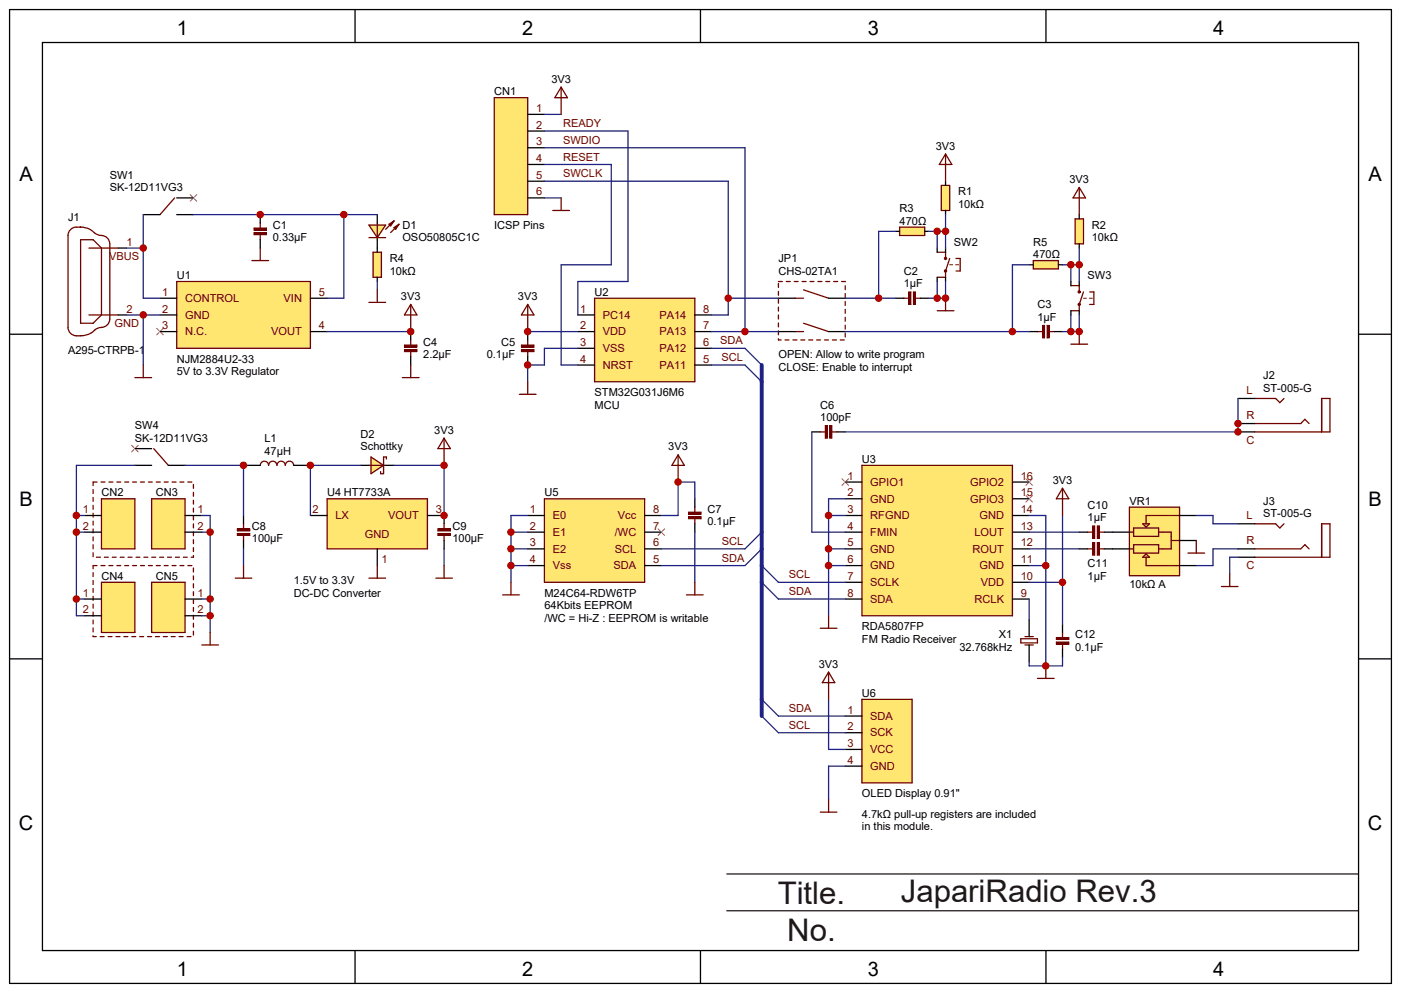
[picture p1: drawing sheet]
<svg xmlns="http://www.w3.org/2000/svg" width="415mm" height="294mm" viewBox="0 0 415 294" stroke-linecap="round" stroke-linejoin="round" font-family="sans-serif">
<path d="M2.8 2.8h409.4v288.5h-409.4zM12.6 12.6h389.8v269h-389.8zM105.2 2.8v9.8M207.5 2.8v9.8M309.8 2.8v9.8M2.8 99h9.8M402.4 99h9.8M2.8 195.2h9.8M402.4 195.2h9.8M105.2 281.6v9.7M207.5 281.6v9.7M309.8 281.6v9.7" fill="none" stroke="#000" stroke-width=".38"/>
<path d="M215.3 258.9h187M215.3 269.8h187" fill="none" stroke="#231916" stroke-width=".38"/>
<g fill="none" stroke="#6e0000" stroke-width=".38">
<path d="M230.6 83.4h1.2M230.6 84v1.2M230.6 86.3v1.2M230.6 88.6v1.2M230.6 91v1.2M230.6 93.3v1.2M230.6 95.7v1.1M230.6 98v1.2M232.9 83.4h1.2M235.3 83.4h1.1M237.6 83.4h1.2M239.9 83.4h1.2"/>
<path d="M242.3 83.4h1.2M244.6 83.4h1.2M247 83.4h1.1M249.3 83.4l1.1 .1M250.4 84.6v1.2M250.4 87v1.1M250.4 89.3v1.2M250.4 91.7v1.1M250.4 94v1.2M250.4 96.3v1.2M250.4 98.7v1.1M230.6 100.4v.3h.8"/>
<path d="M232.6 100.7h1.1M234.9 100.7h1.2M237.2 100.7h1.2M239.6 100.7h1.2M241.9 100.7h1.2M244.2 100.7h1.2M246.6 100.7h1.2M248.9 100.7h1.2M27.6 145v1.2M27.6 147.4v1.1M27.6 149.7v1.2M27.6 152v1.2"/>
<path d="M27.6 154.4v1.2M27.6 156.7v1.2M27.6 159.1v1.1M28.7 142.8h-1.1v1M29.9 142.8h1.2M32.3 142.8h1.1M34.6 142.8h1.2M36.9 142.8h1.2M39.3 142.8h1.1M41.6 142.8h1.2M44 142.8h1.1M46.3 142.8h1.2"/>
<path d="M48.6 142.8h1.2M51 142.8h1.2M53.3 142.8h1.2M55.6 142.8h1.2M57.3 143.5v1.2M57.3 145.8v1.2M57.3 148.2v1.2M57.3 150.5v1.2M57.3 152.9v1.1M57.3 155.2v1.2M57.3 157.5v1.2M57.3 159.9v1.2"/>
<path d="M27.6 161.4v1.2M27.6 163.7v1.2M27.6 169.7v1.1M27.6 172v1.2M27.6 174.3v1.2M27.6 176.7v1.1M27.6 179v1.2M28.6 165.1h1.1M28.7 167.6h-1.1v.9M29.9 167.6h1.2M30.9 165.1h1.2M32.3 167.6h1.1"/>
<path d="M33.3 165.1h1.1M34.6 167.6h1.2M35.6 165.1h1.2M36.9 167.6h1.2M37.9 165.1h1.2M39.3 167.6h1.1M40.3 165.1h1.1M41.6 167.6h1.2M42.6 165.1h1.2M44 167.6h1.1M45 165.1h1.1M46.3 167.6h1.2"/>
<path d="M47.3 165.1h1.2M48.6 167.6h1.2M49.6 165.1h1.2M51 167.6h1.2M52 165.1h1.1M53.3 167.6h1.2M54.3 165.1h1.2M55.6 167.6h1.2M57.3 162.2v1.2M57.3 164.6v.5h-.7M57.3 168.3v1.1M57.3 170.6v1.2"/>
<path d="M57.3 172.9v1.2M57.3 175.3v1.1M57.3 177.6v1.2M57.3 180v1.1M27.6 181.3v1.2M27.6 183.7v1.1M27.6 186v1.2M27.6 188.4v.2h.9M29.7 188.6h1.1M32 188.6h1.2M34.4 188.6h1.1M36.7 188.6h1.2"/>
<path d="M39 188.6h1.2M41.4 188.6h1.1M43.7 188.6h1.2M46.1 188.6h1.1M48.4 188.6h1.2M50.7 188.6h1.2M53.1 188.6h1.2M55.4 188.6h1.2M57.3 182.3v1.2M57.3 184.6v1.2M57.3 187v1.2"/>
</g>
<path d="M52.3 83.4h39.6v19.8h-39.6z" fill="#fee670"/>
<path d="M52.3 83.4h39.6v19.8h-39.6z" fill="none" stroke="#6e0000" stroke-width=".38"/>
<path d="M47.4 93.3h4.9M47.4 88.4h4.9M47.4 98.2h4.9M91.9 88.4h5M91.9 98.2h5" fill="none" stroke="#000" stroke-width=".38"/>
<path d="M46.4 97.3l.7 .7M47.1 98.5l-.7 .7M47.7 98.5l.7 .7M48.4 97.3l-.7 .7" fill="none" stroke="#e4007f" stroke-width=".3"/>
<path d="M255.3 137.9h44.6v44.5h-44.6z" fill="#fee670"/>
<path d="M255.3 137.9h44.6v44.5h-44.6zM302.4 189.2h4.9v1.3h-4.9zM303.6 191.1h2.5M303.6 188.6h2.5" fill="none" stroke="#6e0000" stroke-width=".38"/>
<g fill="none" stroke="#000" stroke-width=".38">
<path d="M250.4 152.7h4.9M250.4 147.8h4.9M250.4 142.8h4.9M250.4 157.6h4.9M299.9 152.7h5M299.9 147.8h5M299.9 142.8h5M299.9 157.6h5M250.4 172.5h4.9M250.4 177.5h4.9M250.4 167.6h4.9M250.4 162.6h4.9"/>
<path d="M299.9 172.5h5M299.9 177.5h5M299.9 167.6h5M299.9 162.6h5M304.9 183.6v5M304.9 191.1v4.9"/>
</g>
<path d="M249.4 141.8l.7 .7M250.1 143.1l-.7 .7M250.7 143.1l.7 .7M251.4 141.8l-.7 .7M303.9 146.8l.7 .7M303.9 141.8l.7 .7M304.6 148l-.7 .7M304.6 143.1l-.7 .7M305.1 148l.7 .7M305.1 143.1l.7 .7M305.8 146.8l-.7 .7M305.8 141.8l-.7 .7" fill="none" stroke="#e4007f" stroke-width=".3"/>
<path d="M255.3 207.2h14.9v24.7h-14.9z" fill="#fee670"/>
<path d="M255.3 207.2h14.9v24.7h-14.9z" fill="none" stroke="#6e0000" stroke-width=".38"/>
<path d="M250.4 212.1h4.9M250.4 217.1h4.9M250.4 227h4.9M250.4 222h4.9" fill="none" stroke="#000" stroke-width=".38"/>
<path d="M161.3 147.8h29.6v24.7h-29.6z" fill="#fee670"/>
<path d="M161.3 147.8h29.7v24.7h-29.7z" fill="none" stroke="#6e0000" stroke-width=".38"/>
<path d="M156.3 152.7h5M156.3 157.6h5M191 152.7h4.9M191 157.6h4.9M156.3 167.6h5M156.3 162.6h5M191 167.6h4.9M191 162.6h4.9" fill="none" stroke="#000" stroke-width=".38"/>
<path d="M194.9 156.7l.7 .7M195.6 157.9l-.7 .7M196.2 157.9l.7 .7M196.9 156.7l-.7 .7" fill="none" stroke="#e4007f" stroke-width=".3"/>
<path d="M334.6 150.2h14.8v20.3h-14.8z" fill="#fee670"/>
<path d="M334.6 150.2h14.8v20.3h-14.8z" fill="none" stroke="#6e0000" stroke-width=".38"/>
<path d="M335.8 156.4h7.4v2.5h-7.4z" fill="#fee670"/>
<path d="M335.8 156.4h7.4v2.5h-7.4z" fill="none" stroke="#6e0000" stroke-width=".38"/>
<path d="M335.8 161.4h7.4v2.4h-7.4z" fill="#fee670"/>
<path d="M335.8 161.4h7.4v2.5h-7.4z" fill="none" stroke="#6e0000" stroke-width=".38"/>
<path d="M338.5 155.2h2l-1 1z" fill="#fee670"/>
<path d="M338.5 155.2h2l-1 1z" fill="none" stroke="#6e0000" stroke-width=".38"/>
<path d="M338.5 165.1l1-1 1 1z" fill="#fee670"/>
<path d="M334.6 157.6h1.2M343.2 157.6h3.7v5h-3.7M349.4 152.7h-9.9v2.5M334.6 162.6h1.2M338.5 165.1l1-1 1 1zM339.5 165.1v2.5h9.9M346.9 160.1h2.5" fill="none" stroke="#6e0000" stroke-width=".38"/>
<path d="M329.6 157.6h5M349.4 152.7h5M329.6 162.6h5M349.4 167.6h5M349.4 160.1h5" fill="none" stroke="#000" stroke-width=".38"/>
<path d="M323.7 160.8h.6v3.7h-.6z" fill-rule="evenodd" fill="#6e0000"/>
<path d="M323.7 160.8h.6v3.7h-.6z" fill="none" stroke="#6e0000" stroke-width=".3"/>
<path d="M325 160.8h.6v3.7h-.6z" fill-rule="evenodd" fill="#6e0000"/>
<path d="M325 160.8h.6v3.7h-.6z" fill="none" stroke="#6e0000" stroke-width=".3"/>
<path d="M322.2 162.6h1.8M325.3 162.6h1.8" fill="none" stroke="#6e0000" stroke-width=".38"/>
<path d="M319.7 162.6h2.5M327.1 162.6h2.5" fill="none" stroke="#000" stroke-width=".38"/>
<path d="M323.7 155.8h.6v3.7h-.6z" fill-rule="evenodd" fill="#6e0000"/>
<path d="M323.7 155.8h.6v3.7h-.6z" fill="none" stroke="#6e0000" stroke-width=".3"/>
<path d="M325 155.8h.6v3.7h-.6z" fill-rule="evenodd" fill="#6e0000"/>
<path d="M325 155.8h.6v3.7h-.6z" fill="none" stroke="#6e0000" stroke-width=".3"/>
<path d="M322.2 157.6h1.8M325.3 157.6h1.8" fill="none" stroke="#6e0000" stroke-width=".38"/>
<path d="M319.7 157.6h2.5M327.1 157.6h2.5" fill="none" stroke="#000" stroke-width=".38"/>
<path d="M312.9 190.2h3.7v.6h-3.7z" fill-rule="evenodd" fill="#6e0000"/>
<path d="M312.9 190.2h3.7v.6h-3.7z" fill="none" stroke="#6e0000" stroke-width=".3"/>
<path d="M312.9 188.8h3.7v.7h-3.7z" fill-rule="evenodd" fill="#6e0000"/>
<path d="M312.9 188.8h3.7v.7h-3.7z" fill="none" stroke="#6e0000" stroke-width=".3"/>
<path d="M314.7 187.4v1.8M314.7 190.5v1.8" fill="none" stroke="#6e0000" stroke-width=".38"/>
<path d="M314.7 184.9v2.5M314.7 192.3v2.5" fill="none" stroke="#000" stroke-width=".38"/>
<path d="M204 153.1h3.7v.6h-3.7z" fill-rule="evenodd" fill="#6e0000"/>
<path d="M204 153.1h3.7v.6h-3.7z" fill="none" stroke="#6e0000" stroke-width=".3"/>
<path d="M204 151.7h3.7v.6h-3.7z" fill-rule="evenodd" fill="#6e0000"/>
<path d="M204 151.7h3.7v.6h-3.7z" fill="none" stroke="#6e0000" stroke-width=".3"/>
<path d="M205.8 150.2v1.9M205.8 153.3v1.9" fill="none" stroke="#6e0000" stroke-width=".38"/>
<path d="M205.8 147.8v2.4M205.8 155.2v2.4" fill="none" stroke="#000" stroke-width=".38"/>
<path d="M75.2 68.9h3.8v.6h-3.8z" fill-rule="evenodd" fill="#6e0000"/>
<path d="M75.2 68.9h3.8v.6h-3.8z" fill="none" stroke="#6e0000" stroke-width=".3"/>
<path d="M75.2 67.5h3.8v.7h-3.8z" fill-rule="evenodd" fill="#6e0000"/>
<path d="M75.2 67.5h3.8v.7h-3.8z" fill="none" stroke="#6e0000" stroke-width=".3"/>
<path d="M77.1 66.1v1.8M77.1 69.2v1.8" fill="none" stroke="#6e0000" stroke-width=".38"/>
<path d="M77.1 63.6v2.5M77.1 71v2.5" fill="none" stroke="#000" stroke-width=".38"/>
<path d="M119.8 103.6h3.7v.6h-3.7z" fill-rule="evenodd" fill="#6e0000"/>
<path d="M119.8 103.6h3.7v.6h-3.7z" fill="none" stroke="#6e0000" stroke-width=".3"/>
<path d="M119.8 102.2h3.7v.6h-3.7z" fill-rule="evenodd" fill="#6e0000"/>
<path d="M119.8 102.2h3.7v.6h-3.7z" fill="none" stroke="#6e0000" stroke-width=".3"/>
<path d="M121.7 100.7v1.9M121.7 103.8v1.9" fill="none" stroke="#6e0000" stroke-width=".38"/>
<path d="M121.7 98.2v2.5M121.7 105.7v2.4" fill="none" stroke="#000" stroke-width=".38"/>
<path d="M244.5 126.1h.6v3.7h-.6z" fill-rule="evenodd" fill="#6e0000"/>
<path d="M244.5 126.1h.6v3.7h-.6z" fill="none" stroke="#6e0000" stroke-width=".3"/>
<path d="M245.8 126.1h.6v3.7h-.6z" fill-rule="evenodd" fill="#6e0000"/>
<path d="M245.8 126.1h.6v3.7h-.6z" fill="none" stroke="#6e0000" stroke-width=".3"/>
<path d="M243 128h1.8M246.1 128h1.8" fill="none" stroke="#6e0000" stroke-width=".38"/>
<path d="M240.5 128h2.5M247.9 128h2.5" fill="none" stroke="#000" stroke-width=".38"/>
<path d="M176.1 88.4h29.7v24.7h-29.7z" fill="#fee670"/>
<path d="M176.1 88.4h29.7v24.7h-29.7z" fill="none" stroke="#6e0000" stroke-width=".38"/>
<path d="M171.2 93.3h4.9M171.2 98.2h4.9M205.8 93.3h5M205.8 98.2h5M171.2 108.1h4.9M171.2 103.2h4.9M205.8 108.1h5M205.8 103.2h5" fill="none" stroke="#000" stroke-width=".38"/>
<path d="M154.5 103.6h3.7v.6h-3.7z" fill-rule="evenodd" fill="#6e0000"/>
<path d="M154.5 103.6h3.7v.6h-3.7z" fill="none" stroke="#6e0000" stroke-width=".3"/>
<path d="M154.5 102.2h3.7v.6h-3.7z" fill-rule="evenodd" fill="#6e0000"/>
<path d="M154.5 102.2h3.7v.6h-3.7z" fill="none" stroke="#6e0000" stroke-width=".3"/>
<path d="M156.3 100.7v1.9M156.3 103.8v1.9" fill="none" stroke="#6e0000" stroke-width=".38"/>
<path d="M156.3 98.2v2.5M156.3 105.7v2.4" fill="none" stroke="#000" stroke-width=".38"/>
<path d="M269.2 86.5h.6v3.7h-.6z" fill-rule="evenodd" fill="#6e0000"/>
<path d="M269.2 86.5h.6v3.7h-.6z" fill="none" stroke="#6e0000" stroke-width=".3"/>
<path d="M270.6 86.5h.6v3.7h-.6z" fill-rule="evenodd" fill="#6e0000"/>
<path d="M270.6 86.5h.6v3.7h-.6z" fill="none" stroke="#6e0000" stroke-width=".3"/>
<path d="M267.7 88.4h1.9M270.8 88.4h1.9" fill="none" stroke="#6e0000" stroke-width=".38"/>
<path d="M265.2 88.4h2.5M272.7 88.4h2.4" fill="none" stroke="#000" stroke-width=".38"/>
<path d="M308.8 96.4h.6v3.7h-.6z" fill-rule="evenodd" fill="#6e0000"/>
<path d="M308.8 96.4h.6v3.7h-.6z" fill="none" stroke="#6e0000" stroke-width=".3"/>
<path d="M310.2 96.4h.6v3.7h-.6z" fill-rule="evenodd" fill="#6e0000"/>
<path d="M310.2 96.4h.6v3.7h-.6z" fill="none" stroke="#6e0000" stroke-width=".3"/>
<path d="M51.7 58.6l-4.3 5M307.3 98.2h1.9M310.4 98.2h1.9" fill="none" stroke="#6e0000" stroke-width=".38"/>
<path d="M52.3 58.6h5M42.4 63.6h5M52.3 63.6h5M304.9 98.2h2.4M312.3 98.2h2.4" fill="none" stroke="#000" stroke-width=".38"/>
<path d="M56.3 57.7l.7 .7M57 58.9l-.7 .7M57.6 58.9l.7 .7M58.3 57.7l-.7 .7" fill="none" stroke="#e4007f" stroke-width=".3"/>
<path d="M109.3 66.7h4.9l-2.4 3.7z" fill="#fee670"/>
<path d="M109.3 66.7h4.9l-2.4 3.7z" fill="none" stroke="#6e0000" stroke-width=".38"/>
<path d="M116.7 67.4l1.5-1-1 1.5z" fill="#fee670"/>
<path d="M116.7 67.4l1.5-1-1 1.5z" fill="none" stroke="#6e0000" stroke-width=".38"/>
<path d="M115.2 66.4l1.5-1-1 1.5z" fill="#fee670"/>
<path d="M109.3 70.4h4.9M111.8 66.1v4.9M115.2 66.4l1.5-1-1 1.5zM116.7 65.4l-2.5 2.5M118.2 66.4l-2.5 2.5" fill="none" stroke="#6e0000" stroke-width=".38"/>
<path d="M111.8 63.6v2.5M111.8 71v2.5" fill="none" stroke="#000" stroke-width=".38"/>
<path d="M110.5 74.7h2.5v7.4h-2.5z" fill="#fee670"/>
<path d="M110.5 74.7h2.5v7.4h-2.5z" fill="none" stroke="#6e0000" stroke-width=".38"/>
<path d="M111.8 73.5v1.2M111.8 82.1v1.3" fill="none" stroke="#000" stroke-width=".38"/>
<path d="M278.9 54.9h2.4v7.4h-2.4z" fill="#fee670"/>
<path d="M278.9 54.9h2.4v7.5h-2.4z" fill="none" stroke="#6e0000" stroke-width=".38"/>
<path d="M280.1 53.7v1.2M280.1 62.4v1.2" fill="none" stroke="#000" stroke-width=".38"/>
<path d="M318.5 64.8h2.4v7.4h-2.4z" fill="#fee670"/>
<path d="M318.5 64.8h2.5v7.4h-2.5z" fill="none" stroke="#6e0000" stroke-width=".38"/>
<path d="M319.7 63.6v1.2M319.7 72.2v1.3" fill="none" stroke="#000" stroke-width=".38"/>
<path d="M266.5 67.3h7.4v2.4h-7.4z" fill="#fee670"/>
<path d="M266.5 67.3h7.4v2.5h-7.4z" fill="none" stroke="#6e0000" stroke-width=".38"/>
<path d="M265.2 68.5h1.3M273.9 68.5h1.2" fill="none" stroke="#000" stroke-width=".38"/>
<path d="M306.1 77.2h7.4v2.5h-7.4z" fill="#fee670"/>
<path d="M306.1 77.2h7.4v2.5h-7.4zM371.7 118h6.2l1.2 1.3 1.3-1.3M371.7 128h22.3v-10h-2.5v10M387.8 125.5l-1.3-1.3-1.2 1.3h-13.6" fill="none" stroke="#6e0000" stroke-width=".38"/>
<path d="M304.9 78.4h1.2M313.5 78.4h1.2M366.7 118h5M366.7 125.5h5M366.7 128h5" fill="none" stroke="#000" stroke-width=".38"/>
<path d="M30.1 147.8h9.8v14.8h-9.8z" fill="#fee670"/>
<path d="M30.1 147.8h9.9v14.8h-9.9z" fill="none" stroke="#6e0000" stroke-width=".38"/>
<path d="M25.1 152.7h5M25.1 157.6h5" fill="none" stroke="#000" stroke-width=".38"/>
<path d="M44.9 147.8h9.9v14.8h-9.9z" fill="#fee670"/>
<path d="M44.9 147.8h9.9v14.8h-9.9z" fill="none" stroke="#6e0000" stroke-width=".38"/>
<path d="M54.8 157.6h5M54.8 152.7h5" fill="none" stroke="#000" stroke-width=".38"/>
<path d="M30.1 172.5h9.8v14.8h-9.8z" fill="#fee670"/>
<path d="M30.1 172.5h9.9v14.9h-9.9z" fill="none" stroke="#6e0000" stroke-width=".38"/>
<path d="M25.1 177.5h5M25.1 182.4h5" fill="none" stroke="#000" stroke-width=".38"/>
<path d="M44.9 172.5h9.9v14.8h-9.9z" fill="#fee670"/>
<path d="M44.9 172.5h9.9v14.9h-9.9z" fill="none" stroke="#6e0000" stroke-width=".38"/>
<path d="M54.8 177.5h5M54.8 182.4h5" fill="none" stroke="#000" stroke-width=".38"/>
<circle cx="280.1" cy="80.3" r=".31" fill="#6e0000"/>
<circle cx="280.1" cy="80.3" r=".31" fill="none" stroke="#6e0000" stroke-width=".38"/>
<circle cx="280.1" cy="76.6" r=".32" fill="#6e0000"/>
<g fill="none" stroke="#6e0000" stroke-width=".38">
<path d="M277.6 74.7h2.5v1.9M281.3 76.6l-1.2 3.7v1.8h-2.5M283.2 76.6h1.2v3.7h-1.2"/>
<circle cx="280.1" cy="76.6" r=".31"/>
</g>
<path d="M281.3 78.4h.9M283.1 78.4h.9" fill="none" stroke="#6e0000" stroke-width=".3"/>
<path d="M277.6 73.5v1.2M280.1 73.5v1.2M277.6 82.1v1.3M280.1 82.1v1.3" fill="none" stroke="#000" stroke-width=".38"/>
<circle cx="319.7" cy="90.2" r=".3" fill="#6e0000"/>
<circle cx="319.7" cy="90.2" r=".31" fill="none" stroke="#6e0000" stroke-width=".38"/>
<circle cx="319.7" cy="86.5" r=".31" fill="#6e0000"/>
<g fill="none" stroke="#6e0000" stroke-width=".38">
<path d="M317.2 84.6h2.5v1.9M321 86.5l-1.3 3.7v1.9h-2.5M322.8 86.5h1.2v3.7h-1.2"/>
<circle cx="319.7" cy="86.5" r=".31"/>
</g>
<path d="M321 88.4h.8M322.7 88.4h.9" fill="none" stroke="#6e0000" stroke-width=".3"/>
<path d="M317.2 83.4v1.2M317.2 92.1v1.2M319.7 83.4v1.2M319.7 92.1v1.2" fill="none" stroke="#000" stroke-width=".38"/>
<path d="M96.9 147.8h29.7v14.8h-29.7z" fill="#fee670"/>
<path d="M96.9 147.8h29.7v14.8h-29.7z" fill="none" stroke="#6e0000" stroke-width=".38"/>
<path d="M91.9 152.7h5M126.6 152.7h5M111.8 162.6v5" fill="none" stroke="#000" stroke-width=".38"/>
<path d="M109.9 135.4l3.7 2.5-3.7 2.4z" fill="#fee670"/>
<path d="M109.3 137.9h4.9M109.9 135.4l3.7 2.5-3.7 2.4zM114.5 136v-.6h-.9v4.9h-.8v-.6" fill="none" stroke="#6e0000" stroke-width=".38"/>
<path d="M106.8 137.9h2.5M114.2 137.9h2.5" fill="none" stroke="#000" stroke-width=".38"/>
<path d="M129.7 156.7h3.7v.6h-3.7z" fill-rule="evenodd" fill="#6e0000"/>
<path d="M129.7 156.7h3.7v.6h-3.7z" fill="none" stroke="#6e0000" stroke-width=".3"/>
<path d="M129.7 158h3.7v.6h-3.7z" fill-rule="evenodd" fill="#6e0000"/>
<path d="M129.7 158h3.7v.6h-3.7z" fill="none" stroke="#6e0000" stroke-width=".3"/>
<path d="M77.1 137.8a1.22 1.22 0 0 1 1.2-1.2 1.22 1.22 0 0 1 1.2 1.2M79.6 137.8a1.22 1.22 0 0 1 1.2-1.2 1.22 1.22 0 0 1 1.2 1.2 1.24 1.24 0 0 1 1.3-1.2 1.24 1.24 0 0 1 1.2 1.2M84.5 137.8a1.22 1.22 0 0 1 1.3-1.2 1.22 1.22 0 0 1 1.2 1.2M131.6 155.2v1.8M131.6 158.3v1.8" fill="none" stroke="#6e0000" stroke-width=".38"/>
<path d="M72.1 137.9h5M87 137.9h4.9M131.6 152.7v2.5M131.6 160.1v2.5" fill="none" stroke="#000" stroke-width=".38"/>
<path d="M70.3 156.7h3.7v.6h-3.7z" fill-rule="evenodd" fill="#6e0000"/>
<path d="M70.3 156.7h3.7v.6h-3.7z" fill="none" stroke="#6e0000" stroke-width=".3"/>
<path d="M70.3 158h3.7v.6h-3.7z" fill-rule="evenodd" fill="#6e0000"/>
<path d="M70.3 158h3.7v.6h-3.7z" fill="none" stroke="#6e0000" stroke-width=".3"/>
<g fill="none" stroke="#6e0000" stroke-width=".38">
<path d="M22.6 67.3a2.46 2.46 0 0 0-2.4 2.4v27.3a2.48 2.48 0 0 0 2.4 2.5M22.6 67.3l2.3 .1 1.9 .6M23.9 71h3.7l2.5 2.5v19.8l-2.5 2.5h-3.7zM26.4 73.5h8.6M26.8 68l1.2 1M28 69l1.1 .6 1 .1M30 69.8a2.48 2.48 0 0 1 2.5 2.4v22.3a2.54 2.54 0 0 1-2.5 2.5M22.6 99.5h1.3M26.4 93.3h8.6M30.1 97a3.7 3.7 0 0 0-2.9 1.5 5.8 5.8 0 0 1-3.3 1l.1-.1M235.5 88.4h2.5M235.5 98.2h2.5"/>
<path d="M238 85.9l7.4 2.5M238 95.8l7.4 2.4M45.5 132.9l4.4 5M72.1 155.2v1.8M72.1 158.3v1.8M371.7 155.2h6.2l1.2 1.2 1.3-1.2M371.7 165.1h22.3v-9.9h-2.5v9.9M371.7 162.6h13.6l1.2-1.2 1.3 1.2"/>
</g>
<g fill="none" stroke="#000" stroke-width=".38">
<path d="M35 73.5h2.5M35 93.3h2.5M230.6 88.4h4.9M230.6 98.2h4.9M245.4 88.4h5M245.4 98.2h5M40 132.9h4.9M40 137.9h4.9M49.9 137.9h4.9M72.1 152.7v2.5M366.7 155.2h5M72.1 160.1v2.5"/>
<path d="M366.7 165.1h5M366.7 162.6h5"/>
</g>
<path d="M39 131.9l.7 .7M39.7 133.2l-.7 .7M40.2 133.2l.7 .7M40.9 131.9l-.7 .7" fill="none" stroke="#e4007f" stroke-width=".3"/>
<path d="M146.4 28.9h9.9v34.7h-9.9z" fill="#fee670"/>
<g fill="none" stroke="#6e0000" stroke-width=".38">
<path d="M146.4 28.9h9.9v34.7h-9.9zM166.2 25.8l1.9 3.1h-3.7zM166.2 25.8v8.1M166.2 58.6v3.8M280.1 45.6v8.1M280.1 45.6l1.9 3.1h-3.8zM319.7 55.5v8.1M319.7 55.5l1.9 3.1h-3.7zM74.6 77.2h5M77.1 73.5v3.7M163.7 62.4h5M109.3 89.6h4.9"/>
<path d="M111.8 85.9v3.7M121.7 90.2l1.8 3.1h-3.7zM121.7 90.2v8M156.3 90.2v8M156.3 90.2l1.9 3.1h-3.7zM277.6 92.1h5M280.1 88.4v3.7M319.7 98.2v3.8M40 111.9h4.9M42.4 108.1v3.8M119.2 111.9h4.9M121.7 108.1v3.8"/>
<path d="M153.8 116.8h5M156.3 113.1v3.7M317.2 102h5M131.6 129.8l1.8 3.1h-3.7zM131.6 129.8v8.1M200.9 134.8l1.8 3.1h-3.7zM200.9 134.8v8M314.7 144.7l1.9 3.1h-3.7zM314.7 144.7v8M69.7 171.3h4.9M72.1 167.6v3.7M109.3 171.3h4.9"/>
<path d="M111.8 167.6v3.7M129.1 171.3h4.9M131.6 167.6v3.7M148.9 176.2h4.9M151.4 172.5v3.7M203.3 176.2h5M205.8 172.5v3.7M351.9 163.9h4.9M354.4 160.1v3.8M361.8 173.8h4.9M364.3 170v3.8M59.8 191.1h4.9"/>
<path d="M62.3 187.4v3.7M243 186.1h4.9M245.4 182.4v3.7M245.4 199.1v8.1M245.4 199.1l1.9 3.1h-3.7zM309.8 197.3v3.7M307.3 201h5M245.4 236.9v3.7M243 240.6h4.9"/>
</g>
<path d="M156.3 33.9h5M156.3 38.8h5M156.3 58.6h5M156.3 53.7h5M156.3 48.7h5M156.3 43.8h5" fill="none" stroke="#000" stroke-width=".38"/>
<g fill="none" stroke="#1e2188" stroke-width=".38">
<path d="M161.3 33.9h4.9M161.3 38.8h24.7v44.6h-14.8v9.9M161.3 48.7h19.8v29.7h-14.9v29.7h5M161.3 53.7h54.4v39.6h-4.9M161.3 58.6h4.9M161.3 43.8h59.4v54.4M37.5 73.5h4.9M42.4 63.6v24.8h5M57.3 63.6h54.5M101.9 63.6v24.8h-5M265.2 68.5h-4.9v19.9M275.1 68.5h5"/>
<path d="M277.6 68.5v5M280.1 63.6v9.9M304.9 78.4h-5v19.8M314.7 78.4h5M317.2 78.4v5M319.7 73.5v9.9M37.5 93.3h9.9M42.4 93.3v14.8M96.9 98.2h24.8M111.8 83.4v2.5M156.3 98.2h14.9M210.8 98.2h19.8"/>
<path d="M215.7 88.4h14.9M250.4 98.2h54.5M250.4 88.4h14.8M277.6 83.4v5M280.1 83.4v5h-5M317.2 93.3v4.9M319.7 93.3v4.9h-5M171.2 103.2h-9.9v4.9h-5v5M210.8 108.1h9.9l4.9 5M210.8 103.2h9.9l4.9 4.9M366.7 118v10h-116.3M40 137.9h-17.4v44.5h2.5"/>
<path d="M54.8 137.9h17.3v14.8M106.8 137.9h-14.9v14.8M116.7 137.9h14.9v14.8M240.5 128v29.6h9.9M22.6 152.7h2.5M22.6 157.6h2.5M59.8 152.7h2.5v34.7M59.8 157.6h2.5M151.4 157.6h4.9M156.3 152.7h-4.9v19.8M205.8 147.8v-5h-4.9v9.9h-5M205.8 157.6v14.9"/>
<path d="M225.6 157.6l-4.9 5h-24.8M245.4 152.7h5M250.4 147.8h-5v34.6M304.9 152.7h4.9v44.6M304.9 157.6h14.8M314.7 152.7v32.2M354.4 152.7h4.9v2.5h7.4M22.6 177.5h2.5M59.8 177.5h2.5M72.1 162.6v5M131.6 162.6v5M151.4 167.6h4.9"/>
<path d="M151.4 162.6h4.9M225.6 172.5l5 5h19.8M225.6 167.6l5 4.9h19.8M225.6 162.6l-4.9 5h-24.8M245.4 167.6h5M245.4 162.6h5M304.9 167.6h4.9M304.9 172.5h9.8M304.9 162.6h14.8M304.9 177.5v6.1M366.7 162.6h-7.4v5h-4.9M366.7 165.1h-2.4v4.9"/>
<path d="M59.8 182.4h2.5M314.7 194.8v2.5h-9.8v-1.3M225.6 207.2l5 4.9h19.8M225.6 212.1l5 5h19.8M245.4 207.2v14.8h5M250.4 227h-5v9.9"/>
</g>
<circle cx="309.8" cy="167.5" r=".96" fill="#b50000"/>
<circle cx="309.8" cy="167.5" r=".96" fill="none" stroke="#b50000" stroke-width=".3"/>
<circle cx="245.4" cy="167.5" r=".96" fill="#b50000"/>
<circle cx="245.4" cy="167.5" r=".96" fill="none" stroke="#b50000" stroke-width=".3"/>
<circle cx="245.4" cy="152.7" r=".96" fill="#b50000"/>
<circle cx="245.4" cy="152.7" r=".96" fill="none" stroke="#b50000" stroke-width=".3"/>
<circle cx="245.4" cy="162.6" r=".96" fill="#b50000"/>
<circle cx="245.4" cy="162.6" r=".96" fill="none" stroke="#b50000" stroke-width=".3"/>
<circle cx="200.9" cy="142.8" r=".96" fill="#b50000"/>
<circle cx="200.9" cy="142.8" r=".96" fill="none" stroke="#b50000" stroke-width=".3"/>
<circle cx="314.7" cy="172.5" r=".96" fill="#b50000"/>
<circle cx="314.7" cy="172.5" r=".96" fill="none" stroke="#b50000" stroke-width=".3"/>
<circle cx="309.8" cy="197.3" r=".96" fill="#b50000"/>
<circle cx="309.8" cy="197.3" r=".96" fill="none" stroke="#b50000" stroke-width=".3"/>
<circle cx="77.1" cy="63.6" r=".96" fill="#b50000"/>
<circle cx="77.1" cy="63.6" r=".96" fill="none" stroke="#b50000" stroke-width=".3"/>
<circle cx="215.7" cy="88.3" r=".96" fill="#b50000"/>
<circle cx="215.7" cy="88.3" r=".96" fill="none" stroke="#b50000" stroke-width=".3"/>
<circle cx="220.7" cy="98.2" r=".96" fill="#b50000"/>
<circle cx="220.7" cy="98.2" r=".96" fill="none" stroke="#b50000" stroke-width=".3"/>
<circle cx="156.3" cy="98.2" r=".96" fill="#b50000"/>
<circle cx="156.3" cy="98.2" r=".96" fill="none" stroke="#b50000" stroke-width=".3"/>
<circle cx="156.3" cy="108.1" r=".96" fill="#b50000"/>
<circle cx="156.3" cy="108.1" r=".96" fill="none" stroke="#b50000" stroke-width=".3"/>
<circle cx="299.9" cy="98.2" r=".96" fill="#b50000"/>
<circle cx="299.9" cy="98.2" r=".96" fill="none" stroke="#b50000" stroke-width=".3"/>
<circle cx="42.4" cy="93.3" r=".96" fill="#b50000"/>
<circle cx="42.4" cy="93.3" r=".96" fill="none" stroke="#b50000" stroke-width=".3"/>
<circle cx="42.4" cy="73.5" r=".96" fill="#b50000"/>
<circle cx="42.4" cy="73.5" r=".96" fill="none" stroke="#b50000" stroke-width=".3"/>
<circle cx="121.7" cy="98.2" r=".96" fill="#b50000"/>
<circle cx="121.7" cy="98.2" r=".96" fill="none" stroke="#b50000" stroke-width=".3"/>
<circle cx="101.8" cy="63.6" r=".96" fill="#b50000"/>
<circle cx="101.8" cy="63.6" r=".96" fill="none" stroke="#b50000" stroke-width=".3"/>
<circle cx="260.3" cy="88.3" r=".96" fill="#b50000"/>
<circle cx="260.3" cy="88.3" r=".96" fill="none" stroke="#b50000" stroke-width=".3"/>
<circle cx="366.7" cy="125.5" r=".96" fill="#b50000"/>
<circle cx="366.7" cy="125.5" r=".96" fill="none" stroke="#b50000" stroke-width=".3"/>
<circle cx="366.7" cy="127.9" r=".96" fill="#b50000"/>
<circle cx="366.7" cy="127.9" r=".96" fill="none" stroke="#b50000" stroke-width=".3"/>
<circle cx="280.1" cy="68.5" r=".96" fill="#b50000"/>
<circle cx="280.1" cy="68.5" r=".96" fill="none" stroke="#b50000" stroke-width=".3"/>
<circle cx="277.6" cy="68.5" r=".96" fill="#b50000"/>
<circle cx="277.6" cy="68.5" r=".96" fill="none" stroke="#b50000" stroke-width=".3"/>
<circle cx="277.6" cy="88.3" r=".96" fill="#b50000"/>
<circle cx="277.6" cy="88.3" r=".96" fill="none" stroke="#b50000" stroke-width=".3"/>
<circle cx="280.1" cy="88.3" r=".96" fill="#b50000"/>
<circle cx="280.1" cy="88.3" r=".96" fill="none" stroke="#b50000" stroke-width=".3"/>
<circle cx="319.7" cy="78.4" r=".96" fill="#b50000"/>
<circle cx="319.7" cy="78.4" r=".96" fill="none" stroke="#b50000" stroke-width=".3"/>
<circle cx="317.2" cy="78.4" r=".96" fill="#b50000"/>
<circle cx="317.2" cy="78.4" r=".96" fill="none" stroke="#b50000" stroke-width=".3"/>
<circle cx="317.2" cy="98.2" r=".96" fill="#b50000"/>
<circle cx="317.2" cy="98.2" r=".96" fill="none" stroke="#b50000" stroke-width=".3"/>
<circle cx="319.7" cy="98.2" r=".96" fill="#b50000"/>
<circle cx="319.7" cy="98.2" r=".96" fill="none" stroke="#b50000" stroke-width=".3"/>
<circle cx="131.5" cy="137.8" r=".96" fill="#b50000"/>
<circle cx="131.5" cy="137.8" r=".96" fill="none" stroke="#b50000" stroke-width=".3"/>
<circle cx="131.5" cy="152.7" r=".96" fill="#b50000"/>
<circle cx="131.5" cy="152.7" r=".96" fill="none" stroke="#b50000" stroke-width=".3"/>
<circle cx="62.2" cy="157.6" r=".96" fill="#b50000"/>
<circle cx="62.2" cy="157.6" r=".96" fill="none" stroke="#b50000" stroke-width=".3"/>
<circle cx="62.2" cy="177.4" r=".96" fill="#b50000"/>
<circle cx="62.2" cy="177.4" r=".96" fill="none" stroke="#b50000" stroke-width=".3"/>
<circle cx="62.2" cy="182.4" r=".96" fill="#b50000"/>
<circle cx="62.2" cy="182.4" r=".96" fill="none" stroke="#b50000" stroke-width=".3"/>
<circle cx="22.6" cy="152.7" r=".96" fill="#b50000"/>
<circle cx="22.6" cy="152.7" r=".96" fill="none" stroke="#b50000" stroke-width=".3"/>
<circle cx="22.6" cy="157.6" r=".96" fill="#b50000"/>
<circle cx="22.6" cy="157.6" r=".96" fill="none" stroke="#b50000" stroke-width=".3"/>
<circle cx="22.6" cy="177.4" r=".96" fill="#b50000"/>
<circle cx="22.6" cy="177.4" r=".96" fill="none" stroke="#b50000" stroke-width=".3"/>
<circle cx="91.9" cy="137.8" r=".96" fill="#b50000"/>
<circle cx="91.9" cy="137.8" r=".96" fill="none" stroke="#b50000" stroke-width=".3"/>
<circle cx="72.1" cy="137.8" r=".96" fill="#b50000"/>
<circle cx="72.1" cy="137.8" r=".96" fill="none" stroke="#b50000" stroke-width=".3"/>
<circle cx="151.4" cy="162.6" r=".96" fill="#b50000"/>
<circle cx="151.4" cy="162.6" r=".96" fill="none" stroke="#b50000" stroke-width=".3"/>
<circle cx="151.4" cy="157.6" r=".96" fill="#b50000"/>
<circle cx="151.4" cy="157.6" r=".96" fill="none" stroke="#b50000" stroke-width=".3"/>
<circle cx="151.4" cy="167.5" r=".96" fill="#b50000"/>
<circle cx="151.4" cy="167.5" r=".96" fill="none" stroke="#b50000" stroke-width=".3"/>
<path d="M225.6 108.1v104" fill="none" stroke="#1e2188" stroke-width="1.2"/>
<g font-size="9.2" fill="#231916">
<text x="230.4" y="267.8">Title.</text>
<text x="266.8" y="267.3">JapariRadio Rev.3</text>
<text x="233.2" y="278.7">No.</text>
</g>
<g font-size="5.9">
<text x="52.3" y="10.4">1</text>
<text x="154.7" y="10.4">2</text>
<text x="257" y="10.4">3</text>
<text x="359.4" y="10.4">4</text>
<text x="5.7" y="53.6">A</text>
<text x="405.4" y="53.6">A</text>
<text x="5.7" y="149.8">B</text>
<text x="405.4" y="149.8">B</text>
<text x="5.6" y="245.9">C</text>
<text x="405.2" y="245.9">C</text>
<text x="52.3" y="289.2">1</text>
<text x="154.7" y="289.2">2</text>
<text x="257" y="289.2">3</text>
<text x="359.4" y="289.2">4</text>
</g>
<g font-size="3.3">
<text x="146.4" y="28.2">CN1</text>
<text x="163.3" y="24.5">3V3</text>
<text x="277.2" y="44.3">3V3</text>
<text x="32.5" y="53">SW1</text>
<text x="32.5" y="56.6">SK-12D11VG3</text>
<text x="283.8" y="57.9">R1</text>
<text x="316.8" y="54.2">3V3</text>
<text x="20.2" y="65.3">J1</text>
<text x="266.5" y="62.9">R3</text>
<text x="283.8" y="61.6">10kΩ</text>
<text x="80.8" y="67.8">C1</text>
<text x="80.8" y="71.5">0.33μF</text>
<text x="119.2" y="67.8">D1</text>
<text x="119.2" y="71.5">OSO50805C1C</text>
<text x="146.4" y="67.8">ICSP Pins</text>
<text x="266.5" y="66.5">470Ω</text>
<text x="323.4" y="67.8">R2</text>
<text x="323.4" y="71.5">10kΩ</text>
<text x="115.5" y="77.7">R4</text>
<text x="230.6" y="77.7">JP1</text>
<text x="282.6" y="72.8">SW2</text>
<text x="306.1" y="72.8">R5</text>
<text x="306.1" y="76.4">470Ω</text>
<text x="52.3" y="82.7">U1</text>
<text x="115.5" y="81.4">10kΩ</text>
<text x="230.6" y="81.4">CHS-02TA1</text>
<text x="267.7" y="81.4">C2</text>
<text x="322.2" y="82.7">SW3</text>
<text x="118.8" y="88.9">3V3</text>
<text x="153.4" y="88.9">3V3</text>
<text x="176.1" y="87.6">U2</text>
<text x="267.7" y="85.2">1μF</text>
<text x="307.3" y="91.3">C3</text>
<text x="307.3" y="95">1μF</text>
<text x="20.2" y="104.9">A295-CTRPB-1</text>
<text x="52.3" y="107.4">NJM2884U2-33</text>
<text x="125.4" y="102.5">C4</text>
<text x="125.4" y="106.1">2.2μF</text>
<text x="144.2" y="106.1">0.1μF</text>
<text x="148.4" y="102.5">C5</text>
<text x="230.6" y="106.1">OPEN: Allow to write program</text>
<text x="52.3" y="111.1">5V to 3.3V Regulator</text>
<text x="230.6" y="109.8">CLOSE: Enable to interrupt</text>
<text x="374.2" y="112.4">J2</text>
<text x="176.1" y="117.3">STM32G031J6M6</text>
<text x="374.2" y="116.1">ST-005-G</text>
<text x="176.1" y="121">MCU</text>
<text x="243" y="121.1">C6</text>
<text x="243" y="124.8">100pF</text>
<text x="40" y="127.2">SW4</text>
<text x="40" y="130.9">SK-12D11VG3</text>
<text x="78.3" y="130.9">L1</text>
<text x="106.8" y="129.7">D2</text>
<text x="128.7" y="128.5">3V3</text>
<text x="78.3" y="134.7">47μH</text>
<text x="106.8" y="133.4">Schottky</text>
<text x="198" y="133.4">3V3</text>
<text x="255.3" y="137.1">U3</text>
<text x="311.8" y="143.3">3V3</text>
<text x="30.1" y="147">CN2</text>
<text x="46.1" y="147">CN3</text>
<text x="96.9" y="147">U4 HT7733A</text>
<text x="161.3" y="147">U5</text>
<text x="334.6" y="149.5">VR1</text>
<text x="374.2" y="149.5">J3</text>
<text x="209.6" y="152">C7</text>
<text x="209.6" y="155.7">0.1μF</text>
<text x="322.2" y="150.7">C10</text>
<text x="322.2" y="154.5">1μF</text>
<text x="374.2" y="153.2">ST-005-G</text>
<text x="74.6" y="156.9">C8</text>
<text x="74.6" y="160.6">100μF</text>
<text x="134" y="156.9">C9</text>
<text x="134" y="160.6">100μF</text>
<text x="30.1" y="171.8">CN4</text>
<text x="46.1" y="171.8">CN5</text>
<text x="87" y="173.1">1.5V to 3.3V</text>
<text x="322.2" y="168.1">C11</text>
<text x="322.2" y="171.8">1μF</text>
<text x="87" y="176.7">DC-DC Converter</text>
<text x="161.3" y="176.7">M24C64-RDW6TP</text>
<text x="334.6" y="174.2">10kΩ A</text>
<text x="161.3" y="180.5">64Kbits EEPROM</text>
<text x="161.3" y="184.2">/WC = Hi-Z : EEPROM is writable</text>
<text x="255.3" y="186.6">RDA5807FP</text>
<text x="255.3" y="190.4">FM Radio Receiver</text>
<text x="295.9" y="189.1">X1</text>
<text x="318.5" y="189.1">C12</text>
<text x="242.5" y="197.8">3V3</text>
<text x="284.2" y="192.8">32.768kHz</text>
<text x="318.5" y="192.8">0.1μF</text>
<text x="255.3" y="206.5">U6</text>
<text x="255.3" y="236.2">OLED Display 0.91&quot;</text>
<text x="255.3" y="246">in this module.</text>
<text x="255.3" y="242.3">4.7kΩ pull-up registers are included</text>
</g>
<g font-size="3.3" fill="#6e0000">
<text x="158.8" y="33.2">1</text>
<text x="158.8" y="38.1">2</text>
<text x="166.8" y="37.6">READY</text>
<text x="158.8" y="43.1">3</text>
<text x="166.8" y="47.6">RESET</text>
<text x="166.8" y="42.6">SWDIO</text>
<text x="158.8" y="53">5</text>
<text x="158.8" y="48">4</text>
<text x="166.8" y="52.5">SWCLK</text>
<text x="158.8" y="57.9">6</text>
<text x="32.3" y="77.1">VBUS</text>
<text x="37.5" y="72.8">1</text>
<text x="48" y="87.6">1</text>
<text x="54.8" y="89.5">CONTROL</text>
<text x="84" y="89.5">VIN</text>
<text x="94.4" y="87.6">5</text>
<text x="37.5" y="92.6">2</text>
<text x="48" y="92.6">2</text>
<text x="54.8" y="94.4">GND</text>
<text x="171.8" y="92.6">1</text>
<text x="178.6" y="94.4">PC14</text>
<text x="195.3" y="94.4">PA14</text>
<text x="208.3" y="92.6">8</text>
<text x="33.9" y="96.9">GND</text>
<text x="48" y="97.5">3</text>
<text x="54.8" y="99.4">N.C.</text>
<text x="80.3" y="99.4">VOUT</text>
<text x="94.4" y="97.5">4</text>
<text x="171.8" y="97.5">2</text>
<text x="178.6" y="99.4">VDD</text>
<text x="195.3" y="99.4">PA13</text>
<text x="208.3" y="97.5">7</text>
<text x="171.8" y="107.4">4</text>
<text x="171.8" y="102.5">3</text>
<text x="178.6" y="104.3">VSS</text>
<text x="195.3" y="104.3">PA12</text>
<text x="208.3" y="107.4">5</text>
<text x="208.3" y="102.5">6</text>
<text x="213.4" y="102">SDA</text>
<text x="213.7" y="107">SCL</text>
<text x="178.6" y="109.3">NRST</text>
<text x="195.3" y="109.3">PA11</text>
<text x="369.2" y="116.7">L</text>
<text x="369.2" y="124.1">R</text>
<text x="369.2" y="131.6">C</text>
<text x="251" y="142.1">1</text>
<text x="257.8" y="143.9">GPIO1</text>
<text x="287.4" y="143.9">GPIO2</text>
<text x="302.4" y="142.1">16</text>
<text x="251" y="147">2</text>
<text x="257.8" y="148.9">GND</text>
<text x="287.4" y="148.9">GPIO3</text>
<text x="302.4" y="147">15</text>
<text x="24.5" y="152">1</text>
<text x="58.5" y="152">1</text>
<text x="92.6" y="152">2</text>
<text x="99.4" y="153.8">LX</text>
<text x="115" y="153.8">VOUT</text>
<text x="129.1" y="152">3</text>
<text x="157" y="152">1</text>
<text x="163.7" y="153.8">E0</text>
<text x="183" y="153.8">Vcc</text>
<text x="193.4" y="152">8</text>
<text x="251" y="152">3</text>
<text x="257.8" y="153.8">RFGND</text>
<text x="290.1" y="153.8">GND</text>
<text x="302.4" y="152">14</text>
<text x="369.2" y="153.8">L</text>
<text x="24.5" y="156.9">2</text>
<text x="58.5" y="156.9">2</text>
<text x="108.1" y="159.4">GND</text>
<text x="157" y="156.9">2</text>
<text x="157" y="161.9">3</text>
<text x="163.7" y="158.8">E1</text>
<text x="182.1" y="158.8">/WC</text>
<text x="193.4" y="161.9">6</text>
<text x="193.4" y="156.9">7</text>
<text x="213.8" y="161.4">SCL</text>
<text x="251" y="161.9">5</text>
<text x="251" y="156.9">4</text>
<text x="257.8" y="158.8">FMIN</text>
<text x="288.7" y="158.8">LOUT</text>
<text x="302.4" y="156.9">13</text>
<text x="302.4" y="161.9">12</text>
<text x="369.2" y="161.2">R</text>
<text x="113" y="166.8">1</text>
<text x="157" y="166.8">4</text>
<text x="163.7" y="163.7">E2</text>
<text x="182.1" y="163.7">SCL</text>
<text x="193.4" y="166.8">5</text>
<text x="213.8" y="166.4">SDA</text>
<text x="251" y="166.8">6</text>
<text x="257.8" y="163.7">GND</text>
<text x="288.1" y="163.7">ROUT</text>
<text x="302.4" y="166.8">11</text>
<text x="163.7" y="168.7">Vss</text>
<text x="181.8" y="168.7">SDA</text>
<text x="233.6" y="171.3">SCL</text>
<text x="251" y="171.8">7</text>
<text x="257.8" y="173.6">SCLK</text>
<text x="257.8" y="168.7">GND</text>
<text x="290.1" y="168.7">GND</text>
<text x="290.5" y="173.6">VDD</text>
<text x="302.4" y="171.8">10</text>
<text x="369.2" y="168.7">C</text>
<text x="24.5" y="176.7">1</text>
<text x="58.5" y="176.7">1</text>
<text x="233.6" y="176.3">SDA</text>
<text x="251" y="176.7">8</text>
<text x="257.8" y="178.6">SDA</text>
<text x="288.7" y="178.6">RCLK</text>
<text x="302.4" y="176.7">9</text>
<text x="24.5" y="181.7">2</text>
<text x="58.5" y="181.7">2</text>
<text x="233.6" y="210.9">SDA</text>
<text x="233.6" y="215.9">SCL</text>
<text x="251" y="211.4">1</text>
<text x="257.8" y="213.3">SDA</text>
<text x="251" y="221.3">3</text>
<text x="251" y="216.3">2</text>
<text x="257.8" y="218.2">SCK</text>
<text x="251" y="226.3">4</text>
<text x="257.8" y="223.1">VCC</text>
<text x="257.8" y="228.1">GND</text>
</g>
</svg>
